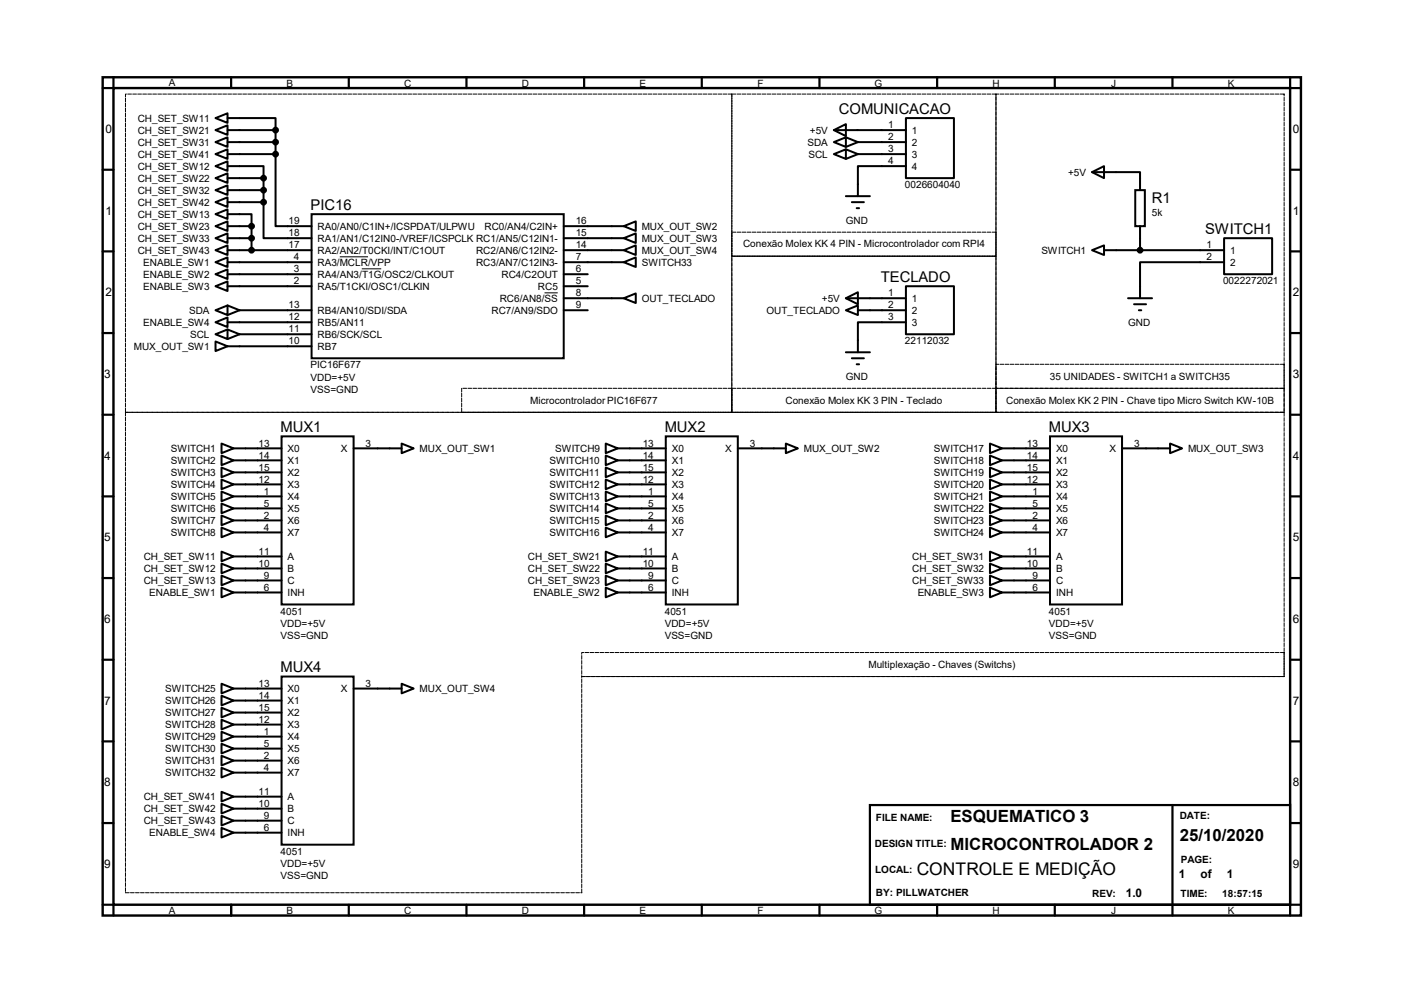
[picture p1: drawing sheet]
<svg xmlns="http://www.w3.org/2000/svg" width="297mm" height="210mm" viewBox="0 0 297 210" stroke-linecap="round" stroke-linejoin="round" font-family="sans-serif">
<path d="M21.7 16.3h253.5v177.3h-253.5zM24 18.6h248.9v172.7h-248.9z" fill="none" stroke="#000" stroke-width=".51"/>
<g fill="none" stroke="#000" stroke-width=".47">
<path d="M24 16.3v2.3h-2.3M48.9 16.3v2.3M73.8 16.3v2.3M98.7 16.3v2.3M123.6 16.3v2.3M148.5 16.3v2.3M173.4 16.3v2.3M198.2 16.3v2.3M223.1 16.3v2.3M248 16.3v2.3M272.9 16.3v2.3h2.3M21.7 35.9h2.3"/>
<path d="M272.9 35.9h2.3M21.7 53.2h2.3M272.9 53.2h2.3M21.7 70.4h2.3M272.9 70.4h2.3M21.7 87.7h2.3M272.9 87.7h2.3M21.7 105h2.3M272.9 105h2.3M21.7 122.3h2.3M21.7 139.5h2.3M272.9 122.3h2.3"/>
<path d="M272.9 139.5h2.3M21.7 156.8h2.3M272.9 156.8h2.3M21.7 174.1h2.3M184 170.3h88.9v21h-88.9zM248 170.3v23.3M272.9 174.1h2.3M21.7 191.3h2.3v2.3M48.9 191.3v2.3M73.8 191.3v2.3M98.7 191.3v2.3M123.6 191.3v2.3"/>
<path d="M148.5 191.3v2.3M173.4 191.3v2.3M198.2 191.3v2.3M223.1 191.3v2.3M275.2 191.3h-2.3v2.3"/>
</g>
<g fill="none" stroke="#000" stroke-width=".42">
<path d="M45.6 25l2.5-1v2zM45.6 27.5l2.5-1v2zM45.6 30.1l2.5-1.1v2.1zM45.6 35.1l2.5-1v2.1zM45.6 37.7l2.5-1v2zM45.6 32.6l2.5-1v2zM48.1 25h10.2v2.5M48.1 35.1h7.7v2.6M48.1 27.5h10.2M48.1 37.7h7.7M48.1 30.1h10.2M48.1 32.6h10.2"/>
<path d="M55.8 37.7v5.1M58.3 32.6v15.2h7.6M58.3 27.5v5.1M176.4 30.1l2.5-1.1v2.1zM176.4 32.6l2.5-1v2zM176.4 27.5l2.5-1.3v2.6zM176.4 27.5h15.2M178.9 29l2.6 1.1M178.9 31.6l2.6 1M181.5 30.1h10.1M181.5 32.6h10.1M181.5 30.1l-2.6 1"/>
<path d="M181.5 32.6l-2.6 1M191.6 25h10.2v12.7h-10.2zM191.6 35.1h-10.1v6.4M231 36.4l2.6-1.3v2.6zM231 36.4h10.2v3.8M45.6 55.5l2.5-1.1v2.1zM45.6 58l2.5-1v2zM45.6 40.2l2.5-1v2zM45.6 45.3l2.5-1v2zM45.6 47.8l2.5-1v2.1zM45.6 50.4l2.5-1v2zM45.6 42.8l2.5-1.1v2.1z"/>
<path d="M45.6 52.9l2.5-1v2zM48.1 45.3h5.1v2.5M48.1 55.5h17.8M48.1 58h17.8M48.1 40.2h7.7M48.1 47.8h5.1M48.1 50.4h5.1M48.1 52.9h17.8M48.1 42.8h7.7M53.2 47.8v5.1M55.8 42.8v7.6h10.1M65.9 45.3h53.4v30.5h-53.4z"/>
<path d="M119.3 55.5h12.7M119.3 58h5M119.3 47.8h12.7M119.3 50.4h12.7M119.3 52.9h12.7M132 55.5l2.5-1.1v2.1zM132 47.8l2.5-1v2.1zM132 50.4l2.5-1v2zM132 52.9l2.5-1v2zM178.9 41.5h5.1M180.2 42.8h2.6M181.2 44h.5"/>
<path d="M231 52.9l2.6-1v2zM233.6 52.9h25.4M240.2 40.2h2v7.6h-2zM241.2 47.8v5.1M259 50.4h10.1v7.6h-10.1zM259 55.5h-17.8v7.6M45.6 60.5l2.5-1v2.1zM45.6 72.2l2.5 1-2.5 1.1zM45.6 65.6l2.5-1v2zM45.6 70.7l2.5-1v2zM45.6 68.2l2.5-1.1v2.1zM48.1 60.5h17.8"/>
<path d="M48.1 73.2h17.8M48.1 68.2h17.8M48.1 64.6l2.6 1M48.1 69.7l2.6 1M50.7 65.6h15.2M50.7 70.7h15.2M50.7 65.6l-2.6 1M50.7 70.7l-2.6 1M119.3 60.5h5M119.3 65.6h5M119.3 63.1h12.7M132 63.1l2.5-1v2z"/>
<path d="M178.9 65.6l2.6-1v2zM178.9 63.1l2.6-1.3v2.5zM178.9 63.1h12.7M178.9 74.5h5.1M180.2 75.8h2.6M181.2 77h.5M181.5 65.6h10.1M191.6 60.5h10.2v10.2h-10.2zM191.6 68.2h-10.1v6.3M238.6 63.1h5.1M239.9 64.3h2.5M240.9 65.6h.5"/>
<path d="M46.9 93.8l2.5 1-2.5 1zM46.9 96.4l2.5 1-2.5 1zM46.9 98.9l2.5 1-2.5 1zM49.4 94.8h10.2M49.4 97.4h10.2M49.4 99.9h10.2M59.6 92.3h15.2v35.5h-15.2zM74.8 94.8h10.2M85 93.8l2.5 1-2.5 1zM128.1 93.8l2.6 1-2.6 1zM128.1 96.4l2.6 1-2.6 1zM128.1 98.9l2.6 1-2.6 1z"/>
<path d="M130.7 94.8h10.1M130.7 97.4h10.1M130.7 99.9h10.1M140.8 92.3h15.3v35.5h-15.3zM156.1 94.8h10.1M166.2 93.8l2.6 1-2.6 1zM209.4 93.8l2.6 1-2.6 1zM209.4 96.4l2.6 1-2.6 1zM209.4 98.9l2.6 1-2.6 1zM212 94.8h10.1M212 97.4h10.1M212 99.9h10.1"/>
<path d="M222.1 92.3h15.3v35.5h-15.3zM237.4 94.8h10.1M247.5 93.8l2.6 1-2.6 1zM46.9 101.4l2.5 1-2.5 1.1zM46.9 106.5l2.5 1-2.5 1zM46.9 104l2.5 1-2.5 1zM46.9 109.1l2.5 1-2.5 1zM46.9 111.6l2.5 1-2.5 1zM46.9 116.7l2.5 1-2.5 1zM46.9 119.2l2.5 1-2.5 1zM49.4 102.4h10.2M49.4 107.5h10.2"/>
<path d="M49.4 105h10.2M49.4 110.1h10.2M49.4 112.6h10.2M49.4 117.7h10.2M128.1 101.4l2.6 1-2.6 1.1zM128.1 106.5l2.6 1-2.6 1zM128.1 104l2.6 1-2.6 1zM128.1 109.1l2.6 1-2.6 1zM128.1 111.6l2.6 1-2.6 1zM128.1 116.7l2.6 1-2.6 1zM128.1 119.2l2.6 1-2.6 1zM130.7 102.4h10.1"/>
<path d="M130.7 107.5h10.1M130.7 105h10.1M130.7 110.1h10.1M130.7 112.6h10.1M130.7 117.7h10.1M209.4 101.4l2.6 1-2.6 1.1zM209.4 106.5l2.6 1-2.6 1zM209.4 104l2.6 1-2.6 1zM209.4 109.1l2.6 1-2.6 1zM209.4 111.6l2.6 1-2.6 1zM209.4 116.7l2.6 1-2.6 1zM209.4 119.2l2.6 1-2.6 1z"/>
<path d="M212 102.4h10.1M212 107.5h10.1M212 105h10.1M212 110.1h10.1M212 112.6h10.1M212 117.7h10.1M46.9 121.8l2.5 1-2.5 1zM46.9 124.3l2.5 1-2.5 1zM49.4 120.2h10.2M49.4 122.8h10.2M49.4 125.3h10.2M128.1 121.8l2.6 1-2.6 1z"/>
<path d="M128.1 124.3l2.6 1-2.6 1zM130.7 120.2h10.1M130.7 122.8h10.1M130.7 125.3h10.1M209.4 121.8l2.6 1-2.6 1zM209.4 124.3l2.6 1-2.6 1zM212 120.2h10.1M212 122.8h10.1M212 125.3h10.1M46.9 144.6l2.5 1-2.5 1zM46.9 147.2l2.5 1-2.5 1zM46.9 149.7l2.5 1-2.5 1z"/>
<path d="M46.9 152.2l2.5 1-2.5 1.1zM46.9 157.3l2.5 1-2.5 1zM46.9 154.8l2.5 1-2.5 1zM46.9 159.9l2.5 1-2.5 1zM49.4 145.6h10.2M49.4 148.2h10.2M49.4 150.7h10.2M49.4 153.2h10.2M49.4 158.3h10.2M49.4 155.8h10.2M59.6 143.1h15.2v35.5h-15.2zM74.8 145.6h10.2"/>
<path d="M85 144.6l2.5 1-2.5 1zM46.9 162.4l2.5 1-2.5 1zM46.9 167.5l2.5 1-2.5 1zM46.9 170l2.5 1-2.5 1zM46.9 172.6l2.5 1-2.5 1zM46.9 175.1l2.5 1-2.5 1zM49.4 160.9h10.2M49.4 163.4h10.2M49.4 168.5h10.2M49.4 171h10.2M49.4 173.6h10.2M49.4 176.1h10.2"/>
</g>
<path d="M71.9 54.3h6M76.5 56.9h4.1M115.2 61.9h2.8" fill="none" stroke="#000" stroke-width=".21"/>
<g fill="none" stroke="#000" stroke-width=".21" stroke-dasharray=".8 .3">
<path d="M26.5 19.9h128.3v67.3h-128.3zM154.8 19.9h55.9v34.3h-55.9zM210.7 19.9h61v67.3h-61zM154.8 54.2h55.9v33h-55.9zM154.8 49.1h55.9v5.1h-55.9zM210.7 77h61v5.1h-61zM26.5 87.2l.1 101.6M97.7 82.1h57.1v5.1h-57.1zM154.8 82.1h55.9v5.1h-55.9zM210.7 82.1h61v5.1h-61zM271.7 87.2h-245.1M123.1 138h148.6v5.1h-148.6z"/>
<path d="M123.1 143.1h148.6M271.7 143.1v-55.9M26.5 188.8h96.6M123.1 188.8v-45.7"/>
</g>
<g fill="#000" stroke="#000" stroke-width=".42">
<circle cx="55.8" cy="37.7" r=".51"/>
<circle cx="58.3" cy="27.5" r=".51"/>
<circle cx="58.3" cy="30.1" r=".51"/>
<circle cx="58.3" cy="32.6" r=".51"/>
<circle cx="53.2" cy="52.9" r=".51"/>
<circle cx="53.2" cy="47.8" r=".51"/>
<circle cx="53.2" cy="50.4" r=".51"/>
<circle cx="55.8" cy="42.8" r=".51"/>
<circle cx="55.8" cy="40.2" r=".51"/>
<circle cx="241.2" cy="52.9" r=".51"/>
</g>
<text font-size="3.7" x="193.9" y="185">CONTROLE E MEDIÇÃO</text>
<g font-size="3.6">
<text x="201" y="173.9">ESQUEMATICO 3</text>
<text x="201" y="179.7">MICROCONTROLADOR 2</text>
<text x="249.6" y="178">25/10/2020</text>
</g>
<g font-size="3.1">
<text x="177.5" y="24.1">COMUNICACAO</text>
<text x="65.7" y="44.4">PIC16</text>
<text x="243.7" y="42.8">R1</text>
<text x="254.9" y="49.5">SWITCH1</text>
<text x="186.4" y="59.6">TECLADO</text>
<text x="59.4" y="91.4">MUX1</text>
<text x="140.6" y="91.4">MUX2</text>
<text x="221.9" y="91.4">MUX3</text>
<text x="59.4" y="142.2">MUX4</text>
</g>
<g font-size="2.5">
<text x="22.3" y="28.2">0</text>
<text x="273.5" y="28.2">0</text>
<text x="22.3" y="45.4">1</text>
<text x="273.5" y="45.4">1</text>
<text x="22.3" y="62.7">2</text>
<text x="273.5" y="62.7">2</text>
<text x="22.1" y="80">3</text>
<text x="273.5" y="80">3</text>
<text x="22.1" y="97.2">4</text>
<text x="273.5" y="97.2">4</text>
<text x="22.1" y="114.5">5</text>
<text x="273.5" y="114.5">5</text>
<text x="22.1" y="131.8">6</text>
<text x="273.5" y="131.8">6</text>
<text x="22.1" y="149.1">7</text>
<text x="273.5" y="149.1">7</text>
<text x="22.1" y="166.3">8</text>
<text x="273.5" y="166.3">8</text>
<text x="22.1" y="183.6">9</text>
<text x="249.4" y="185.7">1</text>
<text x="254" y="185.7">of</text>
<text x="259.5" y="185.7">1</text>
<text x="273.5" y="183.6">9</text>
<text x="238.2" y="189.7">1.0</text>
</g>
<g font-size="2.1">
<text x="35.7" y="18.1">A</text>
<text x="60.6" y="18.4">B</text>
<text x="85.5" y="18.4">C</text>
<text x="110.4" y="18.4">D</text>
<text x="135.3" y="18.4">E</text>
<text x="160.3" y="18.4">F</text>
<text x="185" y="18.4">G</text>
<text x="209.9" y="18.4">H</text>
<text x="235.1" y="18.4">J</text>
<text x="259.7" y="18.4">K</text>
<text x="29.1" y="25.7">CH_SET_SW11</text>
<text x="29.1" y="28.3">CH_SET_SW21</text>
<text x="171.3" y="28.3">+5V</text>
<text x="187.9" y="27.1">1</text>
<text x="187.9" y="29.7">2</text>
<text x="192.9" y="28.3">1</text>
<text x="29.1" y="30.8">CH_SET_SW31</text>
<text x="29.1" y="35.9">CH_SET_SW12</text>
<text x="29.1" y="33.4">CH_SET_SW41</text>
<text x="170.8" y="30.8">SDA</text>
<text x="171" y="33.4">SCL</text>
<text x="187.9" y="32.2">3</text>
<text x="187.9" y="34.8">4</text>
<text x="192.9" y="30.8">2</text>
<text x="192.9" y="33.4">3</text>
<text x="192.9" y="35.9">4</text>
<text x="29.1" y="38.4">CH_SET_SW22</text>
<text x="29.1" y="41">CH_SET_SW32</text>
<text x="191.4" y="39.8">0026604040</text>
<text x="225.9" y="37.2">+5V</text>
<text x="29.1" y="46.1">CH_SET_SW13</text>
<text x="29.1" y="43.5">CH_SET_SW42</text>
<text x="61" y="47.5">19</text>
<text x="121.8" y="47.5">16</text>
<text x="178.9" y="47.3">GND</text>
<text x="243.7" y="45.8">5k</text>
<text x="29.1" y="48.6">CH_SET_SW23</text>
<text x="29.1" y="51.1">CH_SET_SW33</text>
<text x="29.1" y="53.7">CH_SET_SW43</text>
<text x="61" y="50">18</text>
<text x="61" y="52.5">17</text>
<text x="67.2" y="48.6">RA0/AN0/C1IN+/ICSPDAT/ULPWU</text>
<text x="67.2" y="51.1">RA1/AN1/C12IN0-/VREF/ICSPCLK RC1/AN5/C12IN1-</text>
<text x="67.2" y="53.7">RA2/AN2/T0CKI/INT/C1OUT</text>
<text x="100.7" y="53.7">RC2/AN6/C12IN2-</text>
<text x="102.5" y="48.6">RC0/AN4/C2IN+</text>
<text x="121.8" y="50">15</text>
<text x="121.8" y="52.5">14</text>
<text x="135.8" y="48.6">MUX_OUT_SW2</text>
<text x="135.8" y="51.1">MUX_OUT_SW3</text>
<text x="135.8" y="53.7">MUX_OUT_SW4</text>
<text x="157.2" y="52.3">Conexão Molex KK 4 PIN - Microcontrolador com RPI4</text>
<text x="220.3" y="53.7">SWITCH1</text>
<text x="255.2" y="52.5">1</text>
<text x="260.2" y="53.7">1</text>
<text x="30.3" y="56.2">ENABLE_SW1</text>
<text x="30.3" y="58.8">ENABLE_SW2</text>
<text x="62.2" y="57.6">3</text>
<text x="62.2" y="55.1">4</text>
<text x="67.2" y="58.8">RA4/AN3/T1G/OSC2/CLKOUT</text>
<text x="67.2" y="56.2">RA3/MCLR/VPP</text>
<text x="100.7" y="56.2">RC3/AN7/C12IN3-</text>
<text x="106.1" y="58.8">RC4/C2OUT</text>
<text x="121.8" y="55.1">7</text>
<text x="121.8" y="57.6">6</text>
<text x="135.8" y="56.2">SWITCH33</text>
<text x="255.2" y="55.1">2</text>
<text x="260.2" y="56.2">2</text>
<text x="30.3" y="61.3">ENABLE_SW3</text>
<text x="61" y="65.2">13</text>
<text x="62.2" y="60.2">2</text>
<text x="67.2" y="61.3">RA5/T1CKI/OSC1/CLKIN</text>
<text x="105.7" y="63.8">RC6/AN8/SS</text>
<text x="113.8" y="61.3">RC5</text>
<text x="121.8" y="60.2">5</text>
<text x="121.8" y="62.7">8</text>
<text x="121.8" y="65.2">9</text>
<text x="135.8" y="63.8">OUT_TECLADO</text>
<text x="173.9" y="63.8">+5V</text>
<text x="187.9" y="62.7">1</text>
<text x="187.9" y="65.2">2</text>
<text x="192.9" y="63.8">1</text>
<text x="258.7" y="60.2">0022272021</text>
<text x="30.3" y="68.9">ENABLE_SW4</text>
<text x="40" y="66.4">SDA</text>
<text x="40.2" y="71.5">SCL</text>
<text x="61" y="67.8">12</text>
<text x="61" y="70.3">11</text>
<text x="67.2" y="66.4">RB4/AN10/SDI/SDA</text>
<text x="67.2" y="68.9">RB5/AN11</text>
<text x="67.2" y="71.5">RB6/SCK/SCL</text>
<text x="104" y="66.4">RC7/AN9/SDO</text>
<text x="162.1" y="66.4">OUT_TECLADO</text>
<text x="187.9" y="67.8">3</text>
<text x="192.9" y="66.4">2</text>
<text x="192.9" y="68.9">3</text>
<text x="238.6" y="68.9">GND</text>
<text x="28.3" y="74">MUX_OUT_SW1</text>
<text x="61" y="72.9">10</text>
<text x="65.7" y="77.9">PIC16F677</text>
<text x="67.2" y="74">RB7</text>
<text x="191.4" y="72.9">22112032</text>
<text x="65.7" y="80.5">VDD=+5V</text>
<text x="65.7" y="83">VSS=GND</text>
<text x="178.9" y="80.3">GND</text>
<text x="222.1" y="80.3">35 UNIDADES - SWITCH1 a SWITCH35</text>
<text x="112.2" y="85.3">Microcontrolador PIC16F677</text>
<text x="166.2" y="85.3">Conexão Molex KK 3 PIN - Teclado</text>
<text x="212.9" y="85.3">Conexão Molex KK 2 PIN - Chave tipo Micro Switch KW-10B</text>
<text x="36.2" y="95.6">SWITCH1</text>
<text x="54.7" y="94.4">13</text>
<text x="60.8" y="95.6">X0</text>
<text x="72.1" y="95.6">X</text>
<text x="77.3" y="94.4">3</text>
<text x="88.8" y="95.6">MUX_OUT_SW1</text>
<text x="117.4" y="95.6">SWITCH9</text>
<text x="136" y="94.4">13</text>
<text x="142.1" y="95.6">X0</text>
<text x="153.4" y="95.6">X</text>
<text x="158.6" y="94.4">3</text>
<text x="170.1" y="95.6">MUX_OUT_SW2</text>
<text x="197.5" y="95.6">SWITCH17</text>
<text x="217.3" y="94.4">13</text>
<text x="223.4" y="95.6">X0</text>
<text x="234.7" y="95.6">X</text>
<text x="239.9" y="94.4">3</text>
<text x="251.3" y="95.6">MUX_OUT_SW3</text>
<text x="36.2" y="98.1">SWITCH2</text>
<text x="36.2" y="100.7">SWITCH3</text>
<text x="54.7" y="97">14</text>
<text x="54.7" y="99.5">15</text>
<text x="60.8" y="98.1">X1</text>
<text x="60.8" y="100.7">X2</text>
<text x="116.2" y="98.1">SWITCH10</text>
<text x="116.2" y="100.7">SWITCH11</text>
<text x="136" y="97">14</text>
<text x="136" y="99.5">15</text>
<text x="142.1" y="98.1">X1</text>
<text x="142.1" y="100.7">X2</text>
<text x="197.5" y="98.1">SWITCH18</text>
<text x="197.5" y="100.7">SWITCH19</text>
<text x="217.3" y="97">14</text>
<text x="217.3" y="99.5">15</text>
<text x="223.4" y="98.1">X1</text>
<text x="223.4" y="100.7">X2</text>
<text x="36.2" y="103.2">SWITCH4</text>
<text x="36.2" y="105.7">SWITCH5</text>
<text x="54.7" y="102.1">12</text>
<text x="55.8" y="104.6">1</text>
<text x="55.8" y="107.1">5</text>
<text x="60.8" y="103.2">X3</text>
<text x="60.8" y="105.7">X4</text>
<text x="116.2" y="103.2">SWITCH12</text>
<text x="116.2" y="105.7">SWITCH13</text>
<text x="136" y="102.1">12</text>
<text x="137.1" y="104.6">1</text>
<text x="137.1" y="107.1">5</text>
<text x="142.1" y="103.2">X3</text>
<text x="142.1" y="105.7">X4</text>
<text x="197.5" y="103.2">SWITCH20</text>
<text x="197.5" y="105.7">SWITCH21</text>
<text x="217.3" y="102.1">12</text>
<text x="218.4" y="104.6">1</text>
<text x="218.4" y="107.1">5</text>
<text x="223.4" y="103.2">X3</text>
<text x="223.4" y="105.7">X4</text>
<text x="36.2" y="108.3">SWITCH6</text>
<text x="36.2" y="110.8">SWITCH7</text>
<text x="36.2" y="113.4">SWITCH8</text>
<text x="55.8" y="109.7">2</text>
<text x="55.8" y="112.2">4</text>
<text x="60.8" y="108.3">X5</text>
<text x="60.8" y="110.8">X6</text>
<text x="60.8" y="113.4">X7</text>
<text x="116.2" y="108.3">SWITCH14</text>
<text x="116.2" y="110.8">SWITCH15</text>
<text x="116.2" y="113.4">SWITCH16</text>
<text x="137.1" y="109.7">2</text>
<text x="137.1" y="112.2">4</text>
<text x="142.1" y="108.3">X5</text>
<text x="142.1" y="110.8">X6</text>
<text x="142.1" y="113.4">X7</text>
<text x="197.5" y="108.3">SWITCH22</text>
<text x="197.5" y="110.8">SWITCH23</text>
<text x="197.5" y="113.4">SWITCH24</text>
<text x="218.4" y="109.7">2</text>
<text x="218.4" y="112.2">4</text>
<text x="223.4" y="108.3">X5</text>
<text x="223.4" y="110.8">X6</text>
<text x="223.4" y="113.4">X7</text>
<text x="30.4" y="118.4">CH_SET_SW11</text>
<text x="54.7" y="117.3">11</text>
<text x="54.7" y="119.8">10</text>
<text x="60.8" y="118.4">A</text>
<text x="111.7" y="118.4">CH_SET_SW21</text>
<text x="136" y="117.3">11</text>
<text x="136" y="119.8">10</text>
<text x="142.1" y="118.4">A</text>
<text x="193" y="118.4">CH_SET_SW31</text>
<text x="217.3" y="117.3">11</text>
<text x="217.3" y="119.8">10</text>
<text x="223.4" y="118.4">A</text>
<text x="30.4" y="121">CH_SET_SW12</text>
<text x="30.4" y="123.5">CH_SET_SW13</text>
<text x="55.8" y="122.4">9</text>
<text x="55.8" y="124.9">6</text>
<text x="60.8" y="121">B</text>
<text x="60.8" y="123.5">C</text>
<text x="111.7" y="121">CH_SET_SW22</text>
<text x="111.7" y="123.5">CH_SET_SW23</text>
<text x="137.1" y="122.4">9</text>
<text x="137.1" y="124.9">6</text>
<text x="142.1" y="121">B</text>
<text x="142.1" y="123.5">C</text>
<text x="193" y="121">CH_SET_SW32</text>
<text x="193" y="123.5">CH_SET_SW33</text>
<text x="218.4" y="122.4">9</text>
<text x="218.4" y="124.9">6</text>
<text x="223.4" y="121">B</text>
<text x="223.4" y="123.5">C</text>
<text x="31.6" y="126.1">ENABLE_SW1</text>
<text x="59.4" y="130">4051</text>
<text x="60.8" y="126.1">INH</text>
<text x="112.9" y="126.1">ENABLE_SW2</text>
<text x="140.6" y="130">4051</text>
<text x="142.1" y="126.1">INH</text>
<text x="194.1" y="126.1">ENABLE_SW3</text>
<text x="221.9" y="130">4051</text>
<text x="223.4" y="126.1">INH</text>
<text x="59.4" y="132.5">VDD=+5V</text>
<text x="59.4" y="135.1">VSS=GND</text>
<text x="140.6" y="132.5">VDD=+5V</text>
<text x="140.6" y="135.1">VSS=GND</text>
<text x="221.9" y="132.5">VDD=+5V</text>
<text x="221.9" y="135.1">VSS=GND</text>
<text x="183.7" y="141.2">Multiplexação - Chaves (Switchs)</text>
<text x="35" y="146.4">SWITCH25</text>
<text x="35" y="148.9">SWITCH26</text>
<text x="54.7" y="145.2">13</text>
<text x="54.7" y="147.8">14</text>
<text x="60.8" y="146.4">X0</text>
<text x="60.8" y="148.9">X1</text>
<text x="72.1" y="146.4">X</text>
<text x="77.3" y="145.2">3</text>
<text x="88.8" y="146.4">MUX_OUT_SW4</text>
<text x="35" y="151.5">SWITCH27</text>
<text x="35" y="154">SWITCH28</text>
<text x="54.7" y="150.3">15</text>
<text x="54.7" y="152.9">12</text>
<text x="55.8" y="155.4">1</text>
<text x="60.8" y="151.5">X2</text>
<text x="60.8" y="154">X3</text>
<text x="35" y="159.1">SWITCH30</text>
<text x="35" y="156.5">SWITCH29</text>
<text x="35" y="161.6">SWITCH31</text>
<text x="55.8" y="157.9">5</text>
<text x="55.8" y="160.5">2</text>
<text x="60.8" y="156.5">X4</text>
<text x="60.8" y="159.1">X5</text>
<text x="60.8" y="161.6">X6</text>
<text x="35" y="164.2">SWITCH32</text>
<text x="55.8" y="163">4</text>
<text x="60.8" y="164.2">X7</text>
<text x="30.4" y="169.2">CH_SET_SW41</text>
<text x="30.4" y="171.8">CH_SET_SW42</text>
<text x="54.7" y="168.1">11</text>
<text x="54.7" y="170.6">10</text>
<text x="55.8" y="173.2">9</text>
<text x="60.8" y="169.2">A</text>
<text x="60.8" y="171.8">B</text>
<text x="185.3" y="173.7">FILE NAME:</text>
<text x="249.6" y="173.2">DATE:</text>
<text x="30.4" y="174.3">CH_SET_SW43</text>
<text x="31.6" y="176.9">ENABLE_SW4</text>
<text x="55.8" y="175.7">6</text>
<text x="60.8" y="174.3">C</text>
<text x="60.8" y="176.9">INH</text>
<text x="185.1" y="179.2">DESIGN TITLE:</text>
<text x="59.4" y="180.8">4051</text>
<text x="59.4" y="183.3">VDD=+5V</text>
<text x="59.4" y="185.9">VSS=GND</text>
<text x="185.1" y="184.5">LOCAL:</text>
<text x="249.8" y="182.6">PAGE:</text>
<text x="185.3" y="189.5">BY: PILLWATCHER</text>
<text x="231.1" y="189.6">REV:</text>
<text x="249.7" y="189.6">TIME:</text>
<text x="258.6" y="189.6">18:57:15</text>
<text x="35.7" y="193.4">A</text>
<text x="60.6" y="193.4">B</text>
<text x="85.5" y="193.4">C</text>
<text x="110.4" y="193.4">D</text>
<text x="135.3" y="193.4">E</text>
<text x="160.3" y="193.4">F</text>
<text x="185" y="193.4">G</text>
<text x="209.9" y="193.4">H</text>
<text x="235.1" y="193.4">J</text>
<text x="259.7" y="193.4">K</text>
</g>
</svg>
